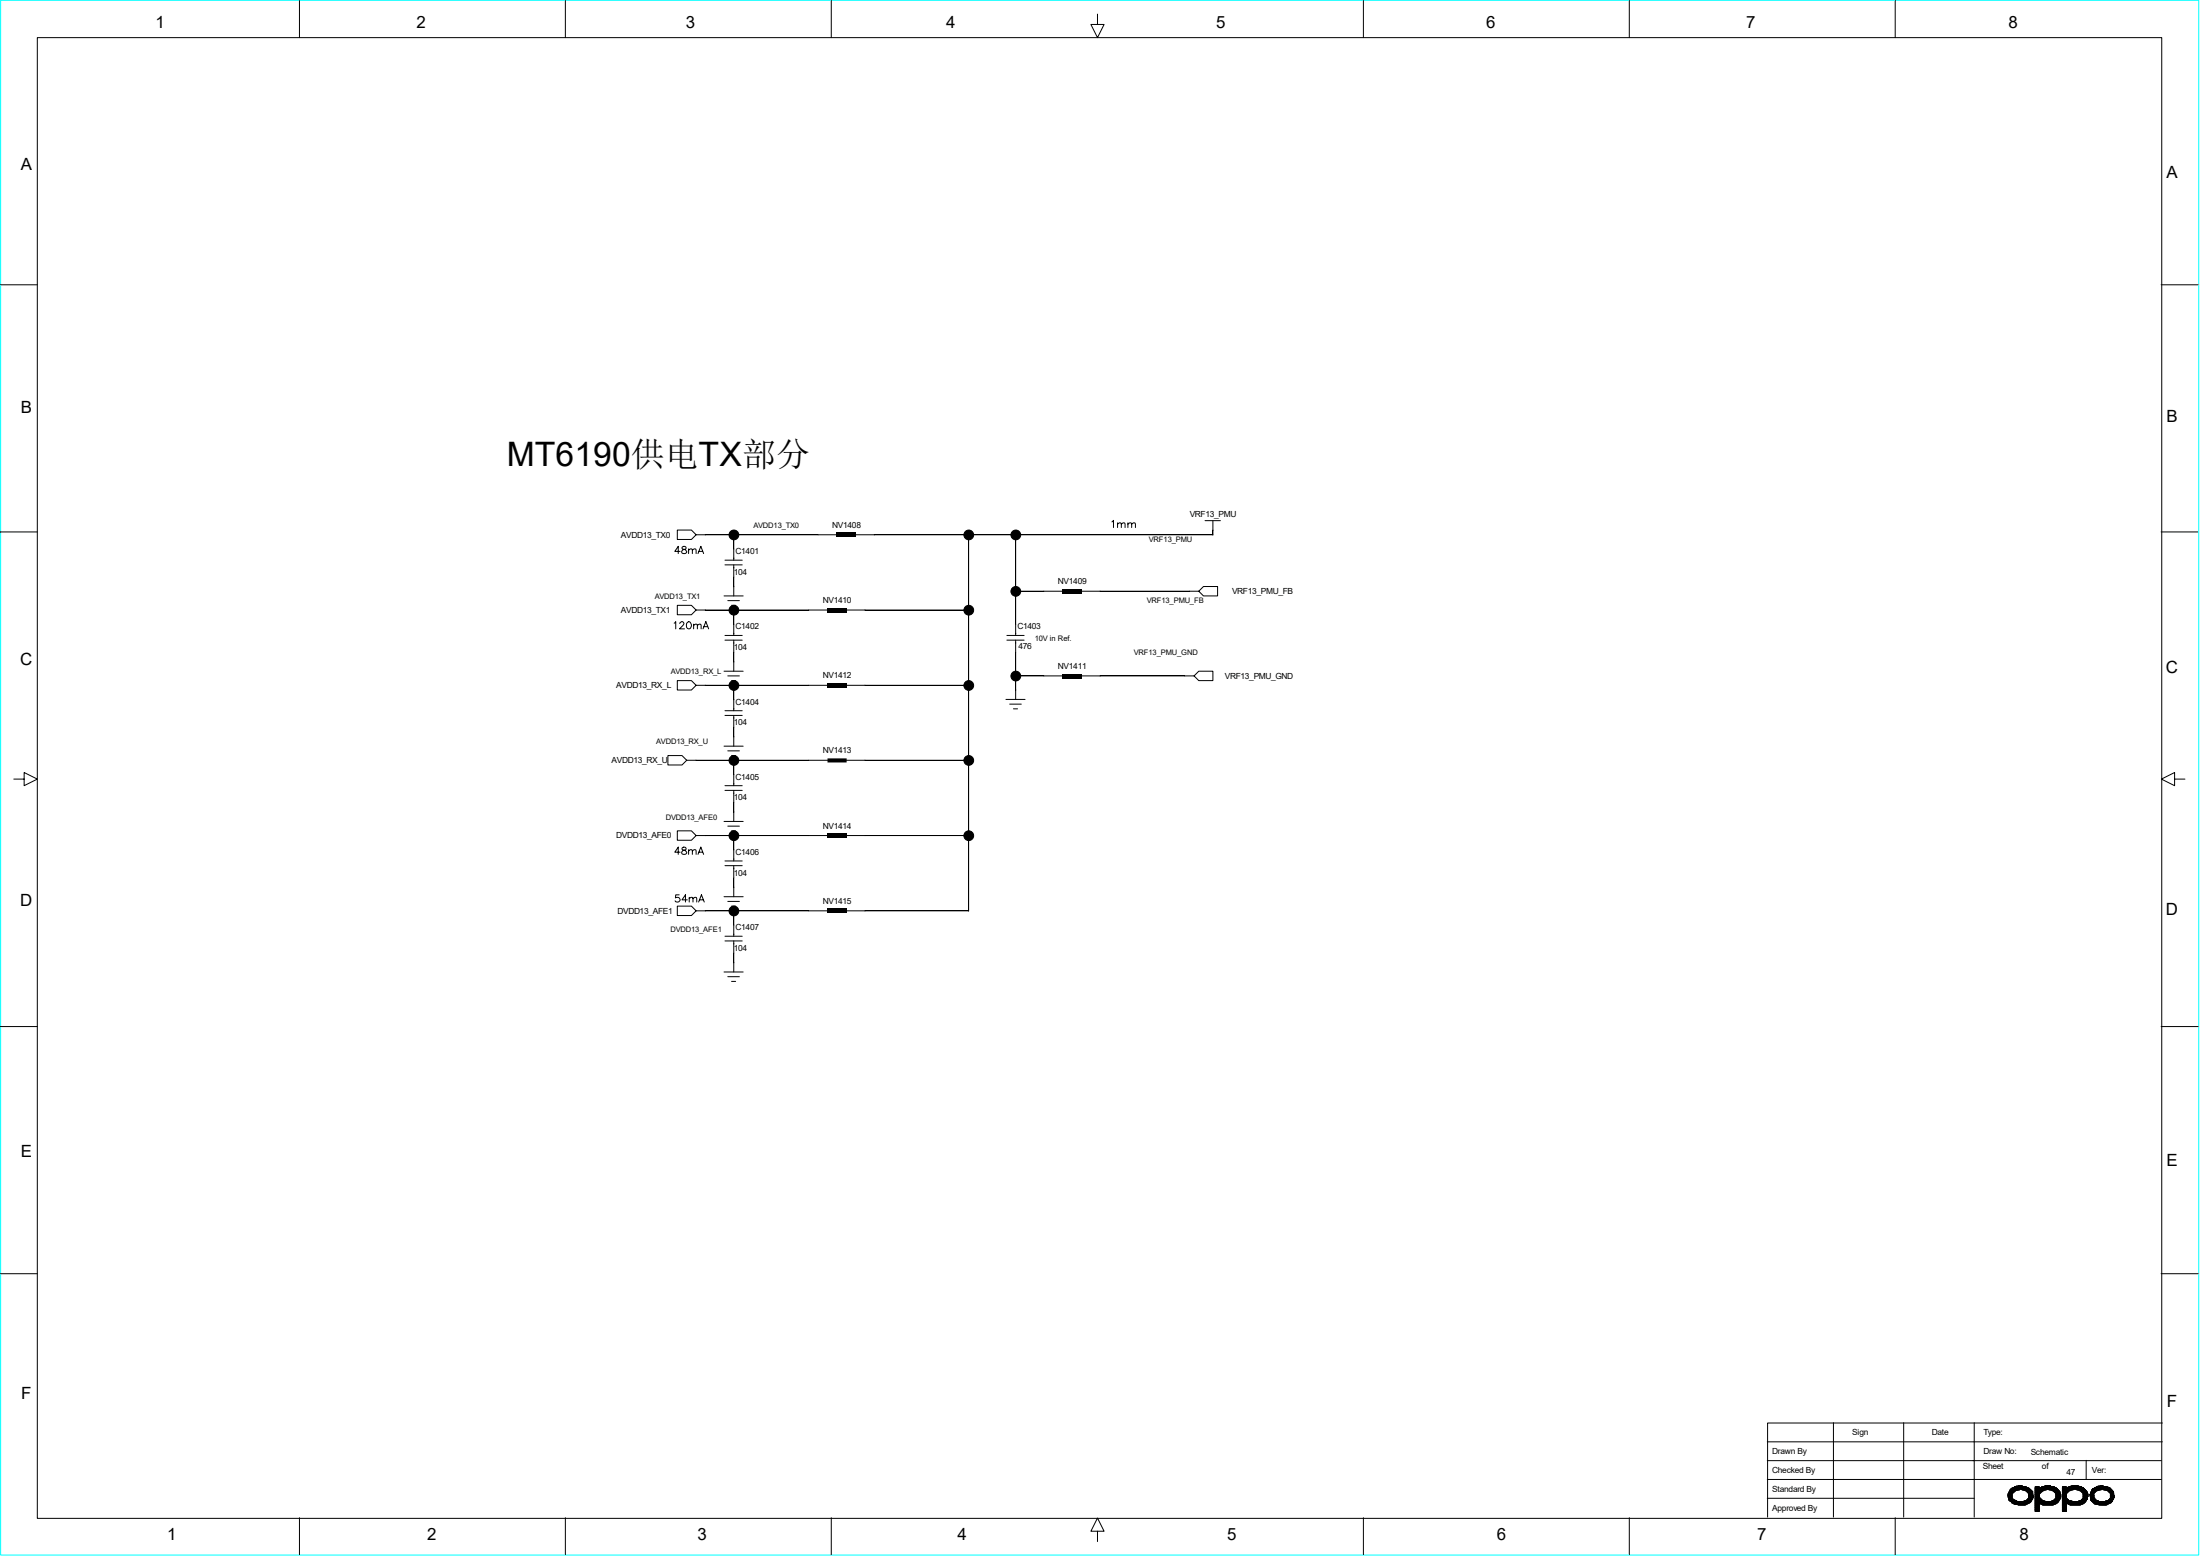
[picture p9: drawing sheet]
<svg xmlns="http://www.w3.org/2000/svg" width="297mm" height="210mm" viewBox="0 0 297 210" stroke-linecap="round" stroke-linejoin="round" font-family="sans-serif">
<path d="M.1 0h296.7v209.9h-296.7z" fill="none" stroke="#0ff" stroke-width=".14"/>
<g fill="none" stroke="#000" stroke-width=".14">
<path d="M5 5.1h286.8v199.8h-286.8zM40.4 .1v5M76.3 .1v5M112.2 .1v5M148.2 1.9v1.4h.9l-.9 1.8-.9-1.8h.9M184.1 .1v5M220 .1v5M255.9 .1v5M0 38.4h5M291.8 38.4h5M0 71.8h5M91.4 71.5h1.9l.7 .7-.7 .6h-1.9z"/>
<path d="M91.8 74.4h-.7l.5-.7v1M92.1 73.8v.3l.4 .1 .2 .2a.32 .32 0 0 1-.4 .3 .32 .32 0 0 1-.2-.4l.5-.3-.1-.3zM93 74.3l.2-.2h.2l.1 .6M93 74.1v.6M93.5 74.3l.2-.2h.2l.1 .6M93.9 72.2h19.1M94.2 74.7l.4-1 .4 1M94.4 74.4h.4M97.9 76.2h2.3M97.9 75.6h2.3M99.1 72.2v3.4M99.1 76.2v4.2"/>
<path d="M115.5 72.2h48.2M130.8 72.2v50.8M137.1 79.8h6.4M137.1 72.2v13.6M146 79.8h15.9M150.1 70.4l.2-.2v1M150.9 70.7l.2-.1h.2l.1 .6M150.9 70.6v.6M151.4 70.7l.2-.1h.2l.1 .6M152.3 70.7l.2-.1h.2l.1 .6M152.3 70.6v.6M152.8 70.7l.2-.1h.2l.1 .6"/>
<path d="M161.8 79.8l.7-.6h1.9v1.2h-1.9zM162.7 70.3h2.1M163.7 70.3v1.9M291.8 71.8h5M91 84.1l.2-.2v1M91.4 81.7h1.9l.7 .6-.7 .7h-1.9zM91.4 91.9h1.9l.7 .6-.7 .6h-1.9zM91.8 84.2l.2-.3h.2l.1 .2-.1 .3-.5 .5h.7M92.8 84l.2-.1a.5 .5 0 0 1 .3 .5 .5 .5 0 0 1-.3 .5 .54 .54 0 0 1-.2-.9zM93.6 84.4l.3-.2 .2 .1v.6M93.6 84.2v.7M93.9 82.3h17.9"/>
<path d="M93.9 92.5h17.9M94.1 84.4l.3-.2 .2 .1 .1 .6M94.9 84.9l.4-1 .4 1M95 84.6h.5M97.7 80.4h2.6M97.7 90.6h2.6M97.9 86.4h2.3M97.9 85.8h2.3M97.9 96.6h2.3M97.9 95.9h2.3M98.3 81.1h1.5M98.3 91.2h1.5"/>
<path d="M98.8 81.7h.5M98.8 91.9h.5M99.1 82.3v3.5M99.1 86.4v4.2M99.1 92.5v3.4M99.1 96.6v4.1M114.2 82.3h16.6M114.2 92.5h16.6M135.8 94.4h2.6M135.9 86.4h2.4M135.9 85.8h2.4M136.3 95h1.6"/>
<path d="M136.8 95.7h.6M137.1 91.2h6.4M137.1 86.4v8M146 91.2h15.2M161.8 90.6h1.9v1.3h-1.9l-.6-.7zM1.9 105.2h1.4v-.9l1.7 .9-1.7 .8v-.8M90.2 102h1.9l.6 .6-.6 .7h-1.9zM91.4 112.1h1.9l.7 .7-.7 .6h-1.9zM91.8 115h-.7l.5-.7v1M92.1 114.4v.3l.4 .1 .2 .2a.32 .32 0 0 1-.4 .3 .32 .32 0 0 1-.2-.4l.5-.3-.1-.3zM92.7 102.6h19.1M93 114.9l.2-.2h.2l.1 .6"/>
<path d="M93 114.7v.6M93.5 114.9l.2-.2h.2l.1 .6M93.9 112.8h17.9M94.2 115.3l.4-1 .4 1M94.4 115h.4M97.7 100.7h2.6M97.7 110.9h2.6M97.9 106.7h2.3M97.9 106h2.3M97.9 116.8h2.3M97.9 116.2h2.3M98.3 101.3h1.5"/>
<path d="M98.3 111.5h1.5M98.8 102h.5M98.8 112.1h.5M99.1 102.6v3.4M99.1 106.7v4.2M99.1 112.8v3.4M99.1 116.8v4.2M114.2 102.6h16.6M114.2 112.8h16.6M293.6 105.2v-.9l-1.8 .9 1.8 .8v-.8h1.4M0 138.6h5M91.4 122.3h1.9l.7 .6-.7 .7h-1.9z"/>
<path d="M91.7 120.8h-.5v.4a.36 .36 0 0 1 .5 0 .36 .36 0 0 1 0 .5 .36 .36 0 0 1-.6-.1M92.8 121.5h-.7l.4-.7v1M93 121.3l.3-.2 .2 .1 .1 .6M93 121.1v.7M93.6 121.3l.2-.2 .2 .1 .1 .6M93.9 122.9h17.9M94.3 121.8l.4-1 .4 1M94.4 121.5h.5M97.7 121h2.6M97.7 131.2h2.6M97.9 127h2.3M97.9 126.4h2.3"/>
<path d="M98.3 121.7h1.5M98.3 131.8h1.5M98.8 122.3h.5M98.8 132.5h.5M99.1 122.9v3.5M99.1 127v4.2M114.2 122.9h16.6M291.8 138.6h5M0 171.9h5M291.8 171.9h5M238.6 194.6h53.3M238.6 199.7h53.2"/>
<path d="M238.6 197.1h53.2M247.5 192v12.8M257 192v12.8M266.5 192v12.8M281.6 197.1v2.6M291.9 192.1h-53.3v12.7M40.4 204.9v4.9M76.3 204.9v4.9M112.2 204.9v4.9M148.2 206.7h.9l-.9-1.8-.9 1.8h.9v1.4M184.1 204.9v4.9M220 204.9v4.9"/>
<path d="M238.6 202.2h27.9M255.9 204.9v4.9M271.1 201.6h.6M271.1 201.7h.5M271.1 201.8h.5M271.1 202h.5M271.1 202.1h.5M271.2 202.2h.4M271.2 201.3h.8M271.2 202.4h.7M271.2 202.5h.8M271.2 201.5v1"/>
<path d="M271.2 201.4v.8M271.3 202.6h.8M271.4 201.2v1.4h.6v.4v-.6M271.4 201.2v1.3M271.4 201h2.5M271.5 201v1.6v-1.5v.1M271.5 202.2v.4h.7M271.5 201a2.22 2.22 0 0 1 2.9 .3l.1 .8a1.54 1.54 0 0 1-1.7 1l-.9-.1-.7-.5-.1-.8zM271.6 201.6l.5-.4 .7-.2 .7 .2 .4 .4v.6a1.54 1.54 0 0 1-2.3 0zM271.6 200.9v1.8M271.6 200.8h2.2M271.7 200.8v.7"/>
<path d="M271.7 202.3v.6M271.9 202.5v.5h1.9M271.9 200.8v.7h-.7M272 200.7v.5M272 200.7h1.4M272.1 200.7v.5h-.8M272.1 202.6v.4M272.2 200.7v.4M272.2 202.6v.4M272.2 200.6h.8M272.4 200.7v.4M272.4 202.7v.4"/>
<path d="M272.5 203.1h1M272.5 200.5v.6M272.5 202.7v.4M272.6 200.5v.6h-1.3M272.6 202.7v.4M272.8 200.5v.5M272.8 202.7v.4M272.9 200.5v.5M272.9 202.7v.4M273 200.5v.6h1.2M273 202.7v.4M273.1 200.7v.4"/>
<path d="M273.1 202.7v.4M273.3 200.7v.4M273.3 202.6v.5M273.3 202.6h1M273.4 200.7v.4M273.4 202.6v.5M273.4 201.2h.9M273.5 202.6v.4v-.4M273.5 200.7v.5M273.6 201.3h.8M273.6 200.8v.5M273.6 202.4v.6h-1.5"/>
<path d="M273.7 201.5h.7M273.8 200.8v.7M273.8 202.3v.6M273.9 202.2h.5M273.9 201.6h.5M273.9 201.7h.5M273.9 201.8h.6M273.9 202h.6M273.9 202.1h.6M273.9 200.8v.8M273.9 202.2v.7M274 200.9v2h-2.4"/>
<path d="M274.2 201v1.7h-2.6M274.3 201.2v1.3h-.7M274.4 201.3v1.1h-.7M274.7 202.2h.7M274.7 201h3M274.7 201.2h1.2M274.7 201.6h.6M274.7 201.7h.6M274.7 201.8h.6M274.7 202h.6M274.7 202.1h.6M274.7 202.4h.8"/>
<path d="M274.7 202.5h1M274.7 202.6h1.1M274.7 203h.6M274.7 203.1h.6M274.7 200.8h2.9M274.7 200.7h.6M274.7 203.2h.6M274.7 203.4h.6M274.7 203.5h.6M274.7 203.6h.6M274.7 203.8h.6M274.7 203.9h.6"/>
<path d="M274.8 200.7h.5v.3v-.2l.9-.2h.6l.3 .1a1.21 1.21 0 0 1 1 .9 1.21 1.21 0 0 1-.4 1.3 2.25 2.25 0 0 1-1.4 .2 .83 .83 0 0 1-.9-.2h-.1v1.1h-.5zM274.8 200.7v3.3M274.9 200.7v3.3M275 200.7v3.3M275.2 200.7v3.3M275.3 200.7v3.3h-.6M275.3 201.6l.5-.4 .6-.2 .8 .2 .4 .4v.6a1.54 1.54 0 0 1-2.3 0zM275.4 200.8v.8M275.4 202.2v.7M275.5 203h2.1M275.5 200.8v.7h-.8M275.5 202.3v.7"/>
<path d="M275.6 200.7h1.7M275.7 200.7v.6h-1M275.7 202.4v.6M275.8 200.7v.5M275.8 202.6v.5M275.9 200.7v.4M275.9 202.6v.5M276.1 200.5v.6M276.1 202.6v.5M276.1 200.6h.7M276.2 200.5v.6h-1.5M276.2 202.7v.4"/>
<path d="M276.3 200.5v.6M276.3 202.7v.4M276.4 200.5v.5M276.4 202.7v.4M276.6 200.5v.6M276.6 202.7v.4M276.6 201.1h1.2M276.7 200.5v.6M276.7 202.7v.4M276.8 200.5v.6M276.8 202.7v.4M276.9 200.7v.4"/>
<path d="M276.9 202.6v.5M277 201.2h1M277 202.6h.8M277.1 200.7v.4M277.1 202.6v.5M277.2 200.7v.5M277.2 202.6v.5h-1.4M277.3 201.3h.8M277.3 202.5h.7M277.3 200.7v.6M277.3 202.4v.6M277.4 201.5h.7"/>
<path d="M277.5 200.8v.7M277.5 202.3v.7M277.5 202.2h.7M277.5 201.6h.6M277.5 201.7h.7M277.5 201.8h.7M277.5 202.1h.7M277.6 200.8v.8M277.6 202.2v.7M277.7 200.9v2h-3M277.8 201v1.7h-3.1M278 201.2v1.4"/>
<path d="M278.1 201.3v1.1h-.7M278.2 201.8v.2h-.7M278.4 202.2h.6M278.4 201h3M278.4 201.2h1.1M278.4 201.6h.6M278.4 201.7h.6M278.4 201.8h.6M278.4 202h.6M278.4 202.1h.6M278.4 202.4h.7M278.4 202.5h.8"/>
<path d="M278.4 202.6h1.1M278.4 203h.6M278.4 203.1h.6M278.4 200.8h2.9M278.4 200.7h.6M278.4 203.2h.6M278.4 203.4h.6M278.4 203.5h.6M278.4 203.6h.6M278.4 203.8h.6M278.4 203.9h.6M278.5 200.7h.5v.3v-.2h.1a2.02 2.02 0 0 1 2.4 .3l.1 .2a.49 .49 0 0 1 .2 .8 1.18 1.18 0 0 1-1.6 1h-.2a.83 .83 0 0 1-.9-.2h-.1v1.1h-.5z"/>
<path d="M278.5 200.7v3.3M278.6 200.7v3.3M278.7 200.7v3.3M278.8 200.7v3.3M279 200.7v3.3h-.6M279.1 200.8v.7h-.7M279.1 202.3v.6M279.2 203h2.1M279.2 200.7v.6h-.8M279.2 202.4v.6M279.3 200.7h1.7M279.4 200.7v.5"/>
<path d="M279.4 202.6v.4M279.4 201.2l.7-.2 .8 .2 .4 .4v.6a1.54 1.54 0 0 1-2.3 0v-.6zM279.5 200.7v.4M279.5 202.6v.5M279.6 200.5v.6M279.6 202.6v.5M279.7 200.5v.6h-1.3M279.7 202.6v.5M279.9 200.5v.6M279.9 202.7v.4M280 200.5v.5M280 202.7v.4"/>
<path d="M280.1 200.5v.5M280.1 202.7v.4M280.2 200.5v.5M280.2 202.7v.4M280.3 201.1h1.2M280.4 200.5v.6M280.4 202.7v.4M280.5 200.5v.6M280.5 202.7v.4M280.6 200.5v.6M280.6 202.6v.5M280.7 201.2h.9"/>
<path d="M280.8 200.7v.4M280.8 202.6v.5M280.8 202.6h.7M280.9 200.7v.5M280.9 202.6v.5h-1.5M281 201.3h.8M281 202.5h.6M281 200.7v.6M281 202.4v.6M281.1 201.5h.7M281.1 200.8v.7M281.1 202.3v.7"/>
<path d="M281.2 202.2h.6M281.2 201.6h.7M281.2 201.7h.7M281.2 201.8h.7M281.2 202h.7M281.2 202.1h.6M281.3 200.8v2.1M281.4 200.9v2h-3M281.5 201v1.7h-3.1M281.6 201.2v1.4M281.8 201.3v1.1h-.7M282.1 201.7h.6"/>
<path d="M282.2 201.8h.5M282.2 202h.5M282.2 202.2h.5M282.2 201.6h.5M282.2 202.4h.6M282.3 201.3v1.2h.7M282.3 202.1h.4M282.4 201.2h.8M282.4 202.6h.8M282.4 201v1.6M282.5 201h2.4M282.5 200.9v1.8"/>
<path d="M282.5 201a2.06 2.06 0 0 1 2.8 .3l.2 .8-.4 .6-.8 .4-1.5-.1-.5-.5-.1-.8zM282.6 202.9h2.4M282.7 200.9v2M282.7 200.8h2.1M282.8 200.8v.7h-.6M282.8 202.2v.8M282.9 200.8v.5h-.5M282.9 202.3v.7M283 200.7h1.3M283 201.2l.8-.2 .8 .2 .3 .4v.6a1.54 1.54 0 0 1-2.2 0v-.6zM283 200.7v.5M283 202.4v.6"/>
<path d="M283.2 200.7v.4M283.2 202.6v.4M283.3 200.6h.6M283.3 200.7v.4M283.3 202.6v.5M283.4 200.7v.4M283.4 202.7v.4M283.5 200.5v.6h-1M283.5 202.7v.4M283.7 200.5v.6M283.7 202.7v.4M283.8 200.5v.5"/>
<path d="M283.8 202.7v.4M283.9 200.5v.6M283.9 202.7v.4M284 201.1h1.1M284.1 200.7v.4M284.1 202.7v.4M284.2 200.7v.4M284.2 202.7v.4M284.3 200.7v.4M284.3 202.6v.5M284.4 200.7v.4M284.4 202.6v.5h-1"/>
<path d="M284.5 201.2h.7M284.6 200.7v.5M284.6 202.6v.4h-1.9M284.6 201.3h.7M284.6 202.5h.6M284.7 200.8v.5M284.7 202.4v.6M284.8 201.5h.5M284.8 200.8v.7M284.8 202.3v.6M284.9 202.2h.4M284.9 201.6h.4"/>
<path d="M284.9 201.7h.4M284.9 201.8h.6M284.9 202h.6M284.9 202.1h.6M284.9 200.9v2M285.1 201v1.7h-2.6M285.2 201.2v1.4h-.9M285.3 201.3v1.1h-.5"/>
<circle cx="99.1" cy="72.2" r=".66"/>
<circle cx="130.8" cy="72.2" r=".66"/>
<circle cx="137.1" cy="72.2" r=".66"/>
<circle cx="137.1" cy="79.8" r=".66"/>
<circle cx="99.1" cy="92.5" r=".66"/>
<circle cx="99.1" cy="82.4" r=".66"/>
<circle cx="130.8" cy="82.4" r=".66"/>
<circle cx="130.8" cy="92.5" r=".66"/>
<circle cx="137.1" cy="91.2" r=".66"/>
<circle cx="99.1" cy="112.8" r=".66"/>
<circle cx="99.1" cy="102.6" r=".66"/>
<circle cx="130.8" cy="112.8" r=".66"/>
<circle cx="130.8" cy="102.6" r=".66"/>
<circle cx="99.1" cy="123" r=".66"/>
</g>
<path d="M113 71.9h2.6v.6h-2.6zM143.5 79.5h2.5v.6h-2.5zM111.7 92.2h2.6v.6h-2.6zM111.7 82.1h2.6v.5h-2.6zM143.5 91h2.5v.5h-2.5zM111.7 112.5h2.6v.6h-2.6zM111.7 122.7h2.6v.5h-2.6z" fill="#000"/>
<g fill="#000">
<path d="M99.1 77.9v1.3z" fill-rule="evenodd"/>
<path d="M99.1 72.2v1.9z" fill-rule="evenodd"/>
<path d="M163.7 71.5v.7z" fill-rule="evenodd"/>
<path d="M99.1 92.5v1.9z" fill-rule="evenodd"/>
<path d="M99.1 98.2v1.2z" fill-rule="evenodd"/>
<path d="M99.1 88.1v1.2z" fill-rule="evenodd"/>
<path d="M99.1 82.3v1.9z" fill-rule="evenodd"/>
<path d="M137.1 91.2v1.9z" fill-rule="evenodd"/>
<path d="M99.1 118.5v1.3z" fill-rule="evenodd"/>
<path d="M99.1 102.6v1.9z" fill-rule="evenodd"/>
<path d="M99.1 108.3v1.3z" fill-rule="evenodd"/>
<path d="M99.1 112.8v1.9z" fill-rule="evenodd"/>
<path d="M111.7 102.4h2.6v.5h-2.6z" fill-rule="evenodd"/>
<path d="M99.1 128.7v1.2z" fill-rule="evenodd"/>
<path d="M99.1 122.9v1.9z" fill-rule="evenodd"/>
<circle cx="99.1" cy="72.2" r=".67"/>
<circle cx="130.8" cy="72.2" r=".67"/>
<circle cx="137.1" cy="72.2" r=".67"/>
<circle cx="137.1" cy="79.8" r=".67"/>
<circle cx="99.1" cy="82.4" r=".67"/>
<circle cx="99.1" cy="92.5" r=".67"/>
<circle cx="130.8" cy="82.4" r=".67"/>
<circle cx="130.8" cy="92.5" r=".67"/>
<circle cx="137.1" cy="91.2" r=".67"/>
<circle cx="99.1" cy="112.8" r=".67"/>
<circle cx="99.1" cy="102.6" r=".67"/>
<circle cx="130.8" cy="112.8" r=".67"/>
<circle cx="130.8" cy="102.6" r=".67"/>
<circle cx="99.1" cy="123" r=".67"/>
</g>
<text font-size="4.5" x="68.4" y="62.9">MT6190供电TX部分</text>
<g font-size="2.3">
<text x="21" y="3.8">1</text>
<text x="56.2" y="3.8">2</text>
<text x="92.6" y="3.8">3</text>
<text x="127.7" y="3.8">4</text>
<text x="164.2" y="3.8">5</text>
<text x="200.6" y="3.8">6</text>
<text x="235.8" y="3.8">7</text>
<text x="271.1" y="3.8">8</text>
<text x="2.8" y="22.9">A</text>
<text x="292.5" y="24.1">A</text>
<text x="2.8" y="55.8">B</text>
<text x="292.5" y="56.9">B</text>
<text x="2.7" y="89.7">C</text>
<text x="292.4" y="90.8">C</text>
<text x="2.7" y="122.3">D</text>
<text x="292.4" y="123.4">D</text>
<text x="2.8" y="156.2">E</text>
<text x="292.5" y="157.3">E</text>
<text x="2.8" y="188.8">F</text>
<text x="292.5" y="189.9">F</text>
<text x="22.6" y="207.8">1</text>
<text x="57.7" y="207.8">2</text>
<text x="94.2" y="207.8">3</text>
<text x="129.2" y="207.8">4</text>
<text x="165.7" y="207.8">5</text>
<text x="202.1" y="207.8">6</text>
<text x="237.2" y="207.8">7</text>
<text x="272.6" y="207.8">8</text>
</g>
<g font-size="1.1">
<text x="112.4" y="71.2">NV1408</text>
<text x="160.6" y="69.8">VRF13_PMU</text>
<text x="83.8" y="72.6">AVDD13_TX0</text>
<text x="99.1" y="77.6">104</text>
<text x="99.3" y="74.8">C1401</text>
<text x="83.8" y="82.7">AVDD13_TX1</text>
<text x="111.1" y="81.4">NV1410</text>
<text x="142.8" y="78.9">NV1409</text>
<text x="166.3" y="80.2">VRF13_PMU_FB</text>
<text x="99.1" y="87.8">104</text>
<text x="99.3" y="85">C1402</text>
<text x="137.4" y="85">C1403</text>
<text x="137.5" y="87.6">476</text>
<text x="83.2" y="92.9">AVDD13_RX_L</text>
<text x="99.3" y="95.1">C1404</text>
<text x="111.1" y="91.6">NV1412</text>
<text x="142.8" y="90.3">NV1411</text>
<text x="165.4" y="91.6">VRF13_PMU_GND</text>
<text x="99.1" y="97.9">104</text>
<text x="111.1" y="101.7">NV1413</text>
<text x="82.5" y="103">AVDD13_RX_U</text>
<text x="99.3" y="105.2">C1405</text>
<text x="83.2" y="113.2">DVDD13_AFE0</text>
<text x="99.1" y="108">104</text>
<text x="111.1" y="111.8">NV1414</text>
<text x="99.1" y="118.2">104</text>
<text x="99.3" y="115.4">C1406</text>
<text x="83.4" y="123.3">DVDD13_AFE1</text>
<text x="99.3" y="125.6">C1407</text>
<text x="111.1" y="122">NV1415</text>
<text x="99.1" y="128.4">104</text>
<text x="239.3" y="196.3">Drawn By</text>
<text x="250.1" y="193.7">Sign</text>
<text x="260.8" y="193.7">Date</text>
<text x="267.8" y="193.7">Type:</text>
<text x="267.8" y="196.3">Draw No:</text>
<text x="274.2" y="196.3">Schematic</text>
<text x="239.3" y="198.8">Checked By</text>
<text x="239.3" y="201.3">Standard By</text>
<text x="239.3" y="203.9">Approved By</text>
<text x="267.7" y="198.3">Sheet</text>
<text x="275.7" y="198.3">of</text>
<text x="279" y="199.1">47</text>
<text x="282.4" y="198.8">Ver:</text>
</g>
<g font-size="1">
<text x="101.7" y="71.3">AVDD13_TX0</text>
<text x="155.1" y="73.2">VRF13_PMU</text>
<text x="88.4" y="80.8">AVDD13_TX1</text>
<text x="154.8" y="81.4">VRF13_PMU_FB</text>
<text x="139.7" y="86.5">10V in Ref.</text>
<text x="153.1" y="88.4">VRF13_PMU_GND</text>
<text x="90.6" y="91">AVDD13_RX_L</text>
<text x="88.6" y="100.5">AVDD13_RX_U</text>
<text x="89.9" y="110.6">DVDD13_AFE0</text>
<text x="90.5" y="125.9">DVDD13_AFE1</text>
</g>
</svg>
